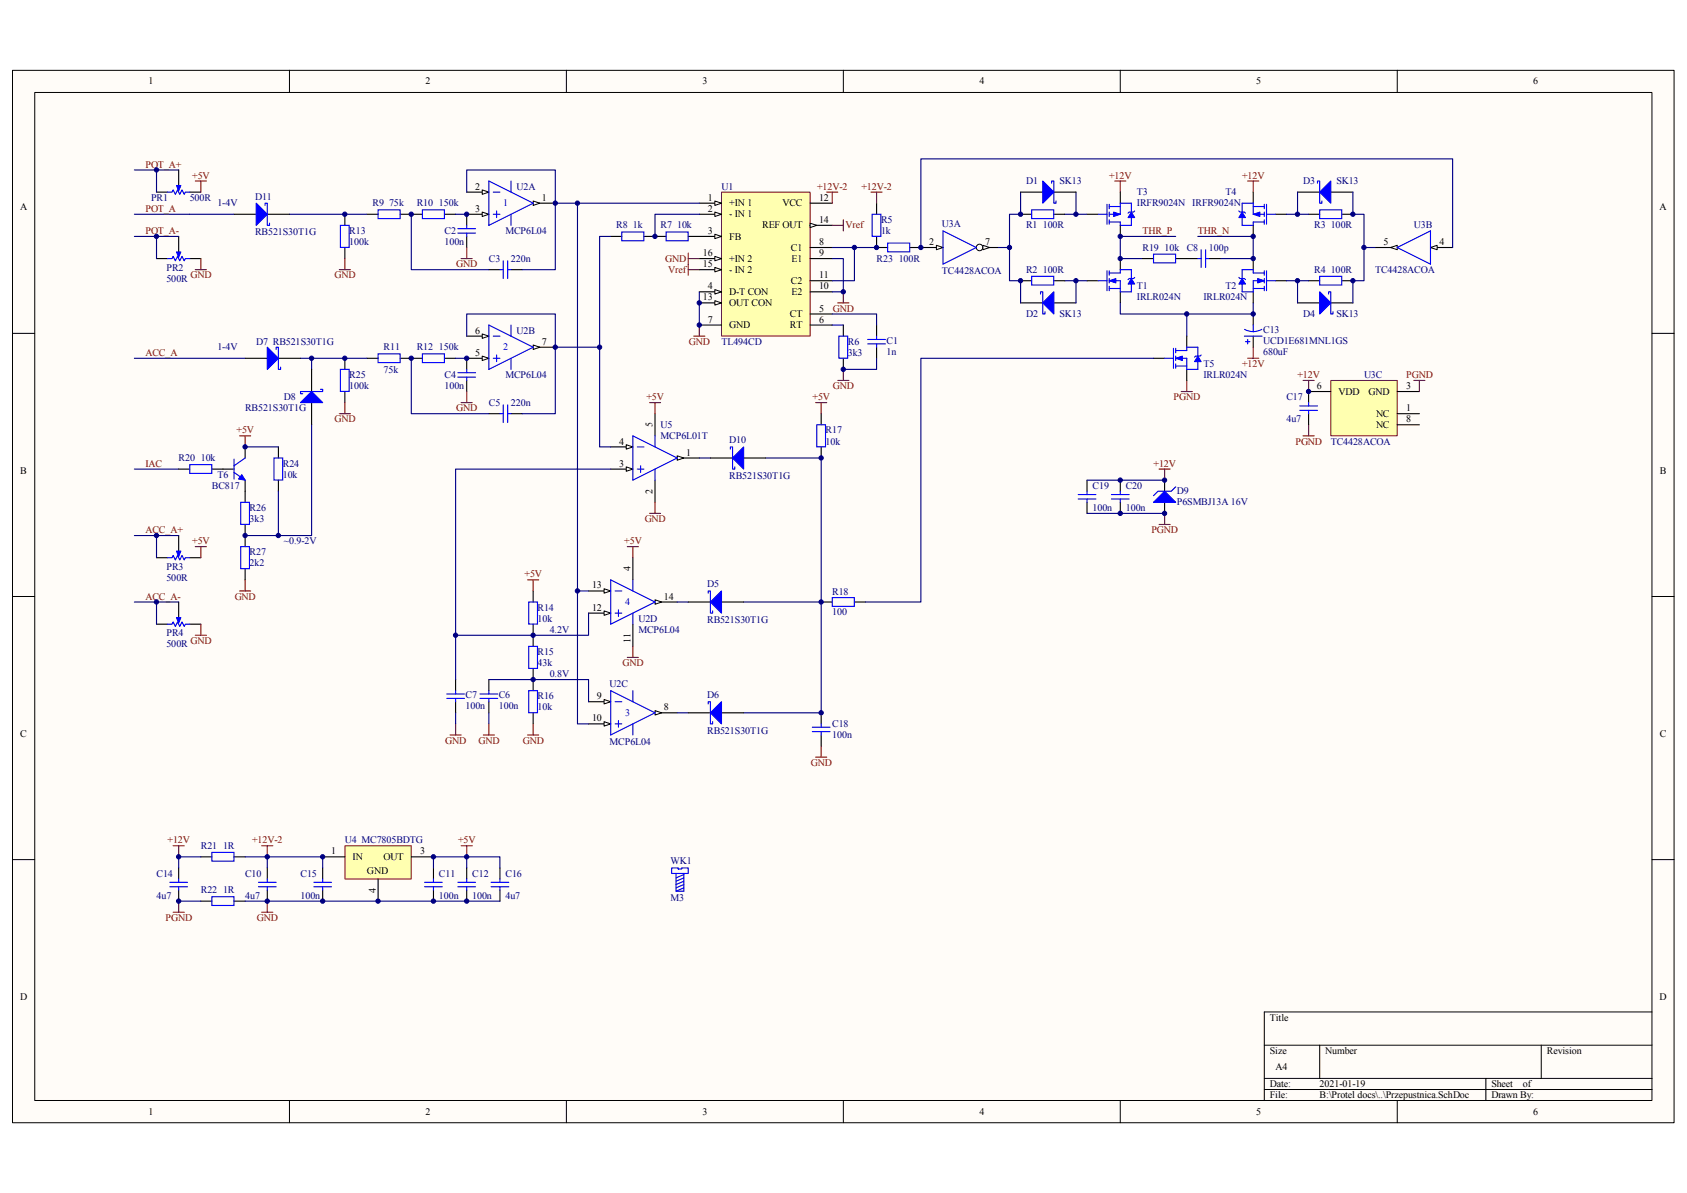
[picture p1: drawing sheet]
<svg xmlns="http://www.w3.org/2000/svg" width="297mm" height="210mm" viewBox="0 0 297 210" stroke-linecap="round" stroke-linejoin="round" font-family="sans-serif">
<path d="M2.2 12.4h292.5v185.2h-292.5z" fill-rule="evenodd" fill="#fffcf8"/>
<path d="M2.2 12.4h292.5v185.2h-292.5z" fill="none" stroke="#000" stroke-width=".18"/>
<path d="M6.1 16.3h284.7v177.4h-284.7z" fill-rule="evenodd" fill="#fffcf8"/>
<g fill="none" stroke="#000" stroke-width=".18">
<path d="M6.1 16.3h284.7v177.4h-284.7zM51 12.4v3.9M99.7 12.4v3.9M148.5 12.4v3.9M197.2 12.4v3.9M246 12.4v3.9M2.2 58.7h3.9M290.8 58.7h3.9M2.2 105h3.9M290.8 105h3.9M2.2 151.3h3.9M290.8 151.3h3.9"/>
<path d="M290.8 178.1h-68.2v15.6M51 193.7v3.9M99.7 193.7v3.9M148.5 193.7v3.9M197.2 193.7v3.9M222.6 184h68.2M222.6 189.8h68.2M222.6 191.8h68.2M232.3 184v5.8M246 193.7v3.9M261.6 189.8v3.9M271.3 184v5.8"/>
</g>
<path d="M115.3 125.5h3.9" fill="none" stroke="#000" stroke-width=".2"/>
<path d="M115.3 125.1l1.2 .4-1.2 .4z" fill="#fffcf8" stroke="#000" stroke-width=".18"/>
<path d="M103.6 127.4h3.9" fill="none" stroke="#000" stroke-width=".2"/>
<path d="M106.3 127l1.2 .4-1.2 .4z" fill="#fffcf8" stroke="#000" stroke-width=".18"/>
<path d="M103.6 123.5h3.9" fill="none" stroke="#000" stroke-width=".2"/>
<path d="M106.3 123.1l1.2 .4-1.2 .4z" fill="#fffcf8" stroke="#000" stroke-width=".18"/>
<path d="M107.5 121.6l7.8 3.9-7.8 3.9zM108.3 123.5h1.2M108.3 127.4h1.2M108.9 126.8v1.2M111.4 121.6v1.9M111.4 127.4v2" fill="none" stroke="#00f" stroke-width=".2"/>
<path d="M82.2 33.8h3.9" fill="none" stroke="#000" stroke-width=".2"/>
<path d="M84.9 33.4l1.2 .4-1.2 .4z" fill="#fffcf8" stroke="#000" stroke-width=".18"/>
<path d="M82.2 37.7h3.9" fill="none" stroke="#000" stroke-width=".2"/>
<path d="M84.9 37.3l1.2 .4-1.2 .4z" fill="#fffcf8" stroke="#000" stroke-width=".18"/>
<path d="M93.9 35.8h3.9" fill="none" stroke="#000" stroke-width=".2"/>
<path d="M93.9 35.4l1.1 .4-1.1 .4z" fill="#fffcf8" stroke="#000" stroke-width=".18"/>
<path d="M86.1 31.9l7.8 3.9-7.8 3.9zM86.8 33.8h1.2M86.8 37.7h1.2M87.4 37.1v1.2M90 31.9v1.9M90 37.7v2" fill="none" stroke="#00f" stroke-width=".2"/>
<path d="M82.2 63.1h3.9" fill="none" stroke="#000" stroke-width=".2"/>
<path d="M84.9 62.7l1.2 .4-1.2 .4z" fill="#fffcf8" stroke="#000" stroke-width=".18"/>
<path d="M82.2 59.2h3.9" fill="none" stroke="#000" stroke-width=".2"/>
<path d="M84.9 58.8l1.2 .4-1.2 .4z" fill="#fffcf8" stroke="#000" stroke-width=".18"/>
<path d="M93.9 61.1h3.9" fill="none" stroke="#000" stroke-width=".2"/>
<path d="M93.9 60.7l1.1 .4-1.1 .4z" fill="#fffcf8" stroke="#000" stroke-width=".18"/>
<path d="M86.1 57.2l7.8 3.9-7.8 3.9zM86.8 59.2h1.2M90 57.2v2M86.8 63.1h1.2M87.4 62.5v1.2M90 63.1v1.9" fill="none" stroke="#00f" stroke-width=".2"/>
<path d="M115.3 106h3.9" fill="none" stroke="#000" stroke-width=".2"/>
<path d="M115.3 105.6l1.2 .4-1.2 .4z" fill="#fffcf8" stroke="#000" stroke-width=".18"/>
<path d="M103.6 107.9h3.9" fill="none" stroke="#000" stroke-width=".2"/>
<path d="M106.3 107.5l1.2 .4-1.2 .4z" fill="#fffcf8" stroke="#000" stroke-width=".18"/>
<path d="M103.6 104h3.9" fill="none" stroke="#000" stroke-width=".2"/>
<path d="M106.3 103.6l1.2 .4-1.2 .4z" fill="#fffcf8" stroke="#000" stroke-width=".18"/>
<path d="M107.5 102.1l7.8 3.9-7.8 3.9zM108.3 104h1.2M108.3 107.9h1.2M108.9 107.3v1.2M111.4 102.1v1.9M111.4 107.9v2" fill="none" stroke="#00f" stroke-width=".2"/>
<path d="M111.4 98.2v3.9M111.4 109.9v3.9" fill="none" stroke="#000" stroke-width=".2"/>
<path d="M127 33.8h15.6v25.4h-15.6z" fill-rule="evenodd" fill="#ffffb0"/>
<path d="M127 33.8h15.6v25.4h-15.6z" fill="none" stroke="#800000" stroke-width=".18"/>
<path d="M142.6 35.8h3.9M123.1 51.4h3.9M142.6 51.4h3.9" fill="none" stroke="#000" stroke-width=".2"/>
<path d="M125.8 51l1.2 .4-1.2 .4z" fill="#fffcf8" stroke="#000" stroke-width=".18"/>
<path d="M123.1 53.3h3.9" fill="none" stroke="#000" stroke-width=".2"/>
<path d="M125.8 52.9l1.2 .4-1.2 .4z" fill="#fffcf8" stroke="#000" stroke-width=".18"/>
<path d="M123.1 47.5h3.9M142.6 57.2h3.9" fill="none" stroke="#000" stroke-width=".2"/>
<path d="M125.8 47.1l1.2 .4-1.2 .4z" fill="#fffcf8" stroke="#000" stroke-width=".18"/>
<path d="M123.1 45.5h3.9" fill="none" stroke="#000" stroke-width=".2"/>
<path d="M125.8 45.1l1.2 .4-1.2 .4z" fill="#fffcf8" stroke="#000" stroke-width=".18"/>
<path d="M123.1 35.8h3.9" fill="none" stroke="#000" stroke-width=".2"/>
<path d="M125.8 35.4l1.2 .4-1.2 .4z" fill="#fffcf8" stroke="#000" stroke-width=".18"/>
<path d="M123.1 37.7h3.9" fill="none" stroke="#000" stroke-width=".2"/>
<path d="M125.8 37.3l1.2 .4-1.2 .4z" fill="#fffcf8" stroke="#000" stroke-width=".18"/>
<path d="M123.1 41.6h3.9" fill="none" stroke="#000" stroke-width=".2"/>
<path d="M125.8 41.2l1.2 .4-1.2 .4z" fill="#fffcf8" stroke="#000" stroke-width=".18"/>
<path d="M142.6 39.7h3.9M123.1 57.2h3.9M142.6 43.6h3.9M142.6 45.5h3.9M142.6 49.4h3.9" fill="none" stroke="#000" stroke-width=".2"/>
<path d="M142.6 39.3l1.2 .4-1.2 .4z" fill="#fffcf8" stroke="#000" stroke-width=".18"/>
<g fill="none" stroke="#000" stroke-width=".2">
<path d="M179.7 37.7h1.9M185.5 37.7h2M191.4 37.7h1.9M197.2 33.8v2M197.2 39.7v1.9M220.6 33.8v2M220.6 39.7v1.9M224.5 37.7h2M228.4 33.8h3.9M230.4 37.7h1.9M234.3 33.8h3.9M236.2 37.7h2"/>
<path d="M142.6 55.3h3.9M162.1 43.6h3.9M179.7 49.4h1.9M179.7 53.3h3.9M185.5 49.4h2M185.5 53.3h3.9M191.4 49.4h1.9M197.2 45.5v2M197.2 51.4v1.9M220.6 45.5v2M220.6 51.4v1.9M224.5 49.4h2"/>
<path d="M228.4 53.3h3.9M230.4 49.4h1.9M234.3 53.3h3.9M236.2 49.4h2"/>
</g>
<g fill="none" stroke="#00f" stroke-width=".2">
<path d="M181.6 36.9h3.9v1.6h-3.9zM193.3 37.7h1.6M194.9 36v3.5M195.3 36v.7M195.3 37.3v.8M195.3 38.7v.8M195.3 36.4h1.9M199.2 37.3v-1.5h-2v1.9h-1.9M199.2 38.3v1.4h-2v-.6h-1.9M199.8 37.1l-.2 .2h-.8l-.2 .2M218.1 37.1l.2 .2h.8l.2 .2M218.7 37.3v-1.5h1.9v1.9h2"/>
<path d="M218.7 38.3v1.4h1.9v-.6h2M220.6 36.4h2M222.6 36v.7M222.6 37.3v.8M222.6 38.7v.8M223 36v3.5M223 37.7h1.5M231.9 32.3v-.4h.4v3.9h.4v-.4M232.3 36.9h3.9v1.6h-3.9zM181.6 48.6h3.9v1.6h-3.9zM183.2 51.8v-.4h.4v3.9h.4v-.4M193.3 49.4h1.6"/>
<path d="M194.9 47.7v3.5M195.3 48.1h1.9v-.6h2v1.5M195.3 49.4h1.9v2h2v-1.4M195.3 50.8h1.9M195.3 47.7v.7M195.3 49v.8M195.3 50.4v.8M199.8 48.8l-.2 .2h-.8l-.2 .2M218.1 48.8l.2 .2h.8l.2 .2M220.6 50.8h2M222.6 48.1h-2v-.6h-1.9v1.5M222.6 49.4h-2v2h-1.9v-1.4"/>
<path d="M222.6 47.7v.7M222.6 49v.8M222.6 50.4v.8M223 49.4h1.5M223 47.7v3.5M232.3 48.6h3.9v1.6h-3.9zM233.9 51.8v-.4h.4v3.9h.4v-.4"/>
</g>
<g fill="#00f" stroke="#00f" stroke-width=".18">
<path d="M195.3 49.4l1.1-.4v.8z"/>
<path d="M199.2 49l.6 1h-1.2z"/>
<path d="M221.4 49l1.2 .4-1.2 .4z"/>
<path d="M218.7 49l.6 1h-1.2z"/>
<path d="M196.1 37.3l1.1 .4-1.1 .4z"/>
<path d="M199.2 37.3l.6 1h-1.2z"/>
<path d="M220.6 37.7l1.2-.4v.8z"/>
<path d="M218.7 37.3l.6 1h-1.2z"/>
</g>
<path d="M187.5 37.7h3.9M189.4 33.8v3.9M226.5 37.7h3.9M228.4 33.8v3.9M187.5 49.4h1.9v3.9M189.4 49.4h2M207 41.6h-9.8v3.9h3.9M210.9 41.6h9.7v3.9h-5.8M226.5 49.4h3.9M228.4 49.4v3.9" fill="none" stroke="#000080" stroke-width=".2"/>
<g fill="#00f" stroke="#00f" stroke-width=".2">
<path d="M185.5 51.4v3.9l-1.9-2z"/>
<path d="M232.3 33.8l2-1.9v3.9z"/>
<path d="M232.3 51.4l2 1.9-2 2z"/>
</g>
<path d="M196.3 31.9h1.9M197.2 31.9v1.9M208 68.9h1.9M208.9 67v1.9M229.4 67h2M230.4 67v1.9" fill="none" stroke="#800000" stroke-width=".2"/>
<path d="M164.9 43.2l1.1 .4-1.1 .4z" fill="#fffcf8" stroke="#000" stroke-width=".18"/>
<path d="M171.9 43.6h3.9" fill="none" stroke="#000" stroke-width=".2"/>
<g fill="#fffcf8" stroke="#000" stroke-width=".18">
<path d="M173 43.2l1.2 .4-1.2 .4z"/>
<circle cx="172.5" cy="43.6" r=".58"/>
</g>
<path d="M166 40.6l5.9 3-5.9 2.9z" fill="none" stroke="#00f" stroke-width=".2"/>
<path d="M251.8 43.6h3.9" fill="none" stroke="#000" stroke-width=".2"/>
<path d="M251.8 43.6l1.2-.4v.8z" fill="#fffcf8" stroke="#000" stroke-width=".18"/>
<path d="M242.1 43.6h3.9" fill="none" stroke="#000" stroke-width=".2"/>
<path d="M244.8 43.6l1.2-.4v.8z" fill="#fffcf8" stroke="#000" stroke-width=".18"/>
<path d="M246 43.6l5.8-3v5.9z" fill="none" stroke="#00f" stroke-width=".2"/>
<path d="M234.3 67h11.7v9.7h-11.7z" fill-rule="evenodd" fill="#ffffb0"/>
<path d="M234.3 67h11.7v9.7h-11.7z" fill="none" stroke="#800000" stroke-width=".18"/>
<g fill="none" stroke="#000" stroke-width=".2">
<path d="M27.6 33.8h1.9M31.5 29.9v2.9M33.4 33.8h2M60.7 37.7v2M64.6 37.7h2M70.5 37.7h3.9M78.3 37.7h1.9M82.2 37.7v2M154.3 35.8v1.9M27.6 45.5h1.9M31.5 41.6v2.9M33.4 45.5h2"/>
<path d="M60.7 43.6v1.9M82.2 41.6v2M86.1 47.5h1.9M90 47.5h1.9M107.5 41.6h2M113.4 41.6h3.9M121.2 41.6h1.9M148.5 57.2v2M154.3 41.6v2M154.3 57.2v2M201.1 45.5h2M207 45.5h3.9"/>
<path d="M208.9 59.2v1.9M212.8 45.5h2M220.6 55.3v1.9M220.6 59.2v1.9M64.6 63.1h2M70.5 63.1h3.9M78.3 63.1h1.9M82.2 63.1v1.9M82.2 67v1.9M86.1 72.8h1.9M90 72.8h1.9M144.6 72.8v2"/>
<path d="M144.6 78.7v1.9M148.5 63.1v1.9M154.3 61.1v2M203.1 63.1h1.9M208.9 65v2M230.4 72.8v2M234.3 68.9h-3.9v2M246 72.8h3.9M246 74.8h3.9M246 68.9h3.9M31.5 82.6h1.9M37.3 82.6h2"/>
<path d="M191.4 84.5v2M191.4 88.4v2M197.2 84.5v2M197.2 88.4v2M80.2 119.6v2M86.1 119.6v2M93.9 104v2M93.9 109.9v3.9M93.9 117.7v3.9M144.6 106h1.9M150.4 106h2M80.2 123.5v2"/>
<path d="M86.1 123.5v2M93.9 125.5v1.9M144.6 125.5v1.9M144.6 129.4v1.9M31.5 152.8v1.9M31.5 156.7v1.9M35.4 150.8h1.9M35.4 158.6h1.9M41.2 150.8h2M41.2 158.6h2M47.1 152.8v1.9M47.1 156.7v1.9"/>
<path d="M56.8 152.8v1.9M56.8 156.7v1.9M76.3 152.8v1.9M76.3 156.7v1.9M82.2 152.8v1.9M82.2 156.7v1.9M88 152.8v1.9M88 156.7v1.9"/>
</g>
<g fill="none" stroke="#000080" stroke-width=".2">
<path d="M23.7 29.9h3.9v3.9M23.7 37.7h9.7M27.6 29.9h3.9M72.4 37.7v9.8h13.7M80.2 37.7h2M82.2 33.8v-3.9h15.6v17.6h-5.9M97.8 35.8h25.3M101.7 35.8v68.2M123.1 37.7h-7.8v3.9M179.7 33.8v3.9h-2v11.7h2v3.9M238.2 33.8v3.9h1.9v11.7h-1.9v3.9M23.7 41.6h3.9v3.9"/>
<path d="M27.6 41.6h3.9M82.2 59.2v-3.9h15.6v17.5h-5.9M107.5 41.6h-1.9v19.5h-7.8M123.1 51.4v5.8M146.5 45.5h2v5.9h-2M146.5 55.3h7.8v1.9M146.5 57.2h2M150.4 43.6v5.8h-3.9M162.1 43.6v-15.6h93.6v15.6M175.8 43.6h1.9M197.2 53.3v2h23.4v-2M208.9 55.3v3.9"/>
<path d="M240.1 43.6h2M23.7 63.1h19.5M52.9 63.1h2v1.9M72.4 63.1v9.7h13.7M80.2 63.1h2M154.3 63.1v1.9h-5.8M203.1 63.1h-41v42.9h-9.7M23.7 82.6h7.8M86.1 119.6h17.5v3.9M103.6 104h-1.9v23.4h1.9M103.6 107.9v3.9h-23.4v7.8M80.2 125.5v1.9"/>
<path d="M86.1 125.5v1.9M31.5 158.6h3.9M35.4 150.8h-3.9v2M43.2 158.6h44.8M43.2 150.8h3.9M47.1 152.8v-2h9.7v2M76.3 152.8v-2h5.9v2M82.2 150.8h5.8v2"/>
</g>
<g fill="none" stroke="#00f" stroke-width=".2">
<path d="M29.5 33.8h.8l.2-.4 .4 .8 .4-.8 .4 .8 .3-.8 .4 .8 .2-.4h.8M59.9 39.7h1.6v3.8h-1.6zM66.6 36.9h3.8v1.6h-3.8zM74.4 36.9h3.8v1.6h-3.8zM82.2 39.7v.6M153.5 37.7h1.6v3.9h-1.6zM29.5 45.5h.8l.2-.4 .4 .8 .4-.8 .4 .8 .3-.8 .4 .8 .2-.4h.8M80.6 41h3.1M80.6 40.3h3.1M82.2 41v.6M88 47.5h.6M88.6 45.9v3.1"/>
<path d="M89.4 45.9v3.1M89.4 47.5h.6M109.5 40.8h3.8v1.6h-3.8zM117.3 40.8h3.8v1.6h-3.8zM147.7 59.2h1.5v3.9h-1.5zM152.8 59.8h3.1M154.3 59.2v.6M203.1 44.7h3.9v1.6h-3.9zM210.9 45.5h.6M211.5 44v3.1M212.2 44v3.1M212.2 45.5h.6"/>
<path d="M219.1 59.2h3.1M219.7 59.8v.7M220.6 57.2v1.2M222.1 58l-.7 .3-.7 .1-.9-.1-.7-.3M66.6 62.3h3.8v1.5h-3.8zM74.4 62.3h3.8v1.5h-3.8zM80.6 65.6h3.1M80.6 66.4h3.1M82.2 65v.6M82.2 66.4v.6M88 72.8h.6M88.6 71.3v3.1"/>
<path d="M89.4 71.3v3.1M89.4 72.8h.6M143.8 74.8h1.5v3.9h-1.5zM152.8 60.5h3.1M154.3 60.5v.6M205 63.1h1.6M206.6 61.3v3.5M207 61.7h1.9v-.6h2v1.6M207 63.1h1.9v1.9h2v-1.3M207 64.4h1.9M207 61.3v.8M207 62.7v.8"/>
<path d="M207 64v.8M211.5 62.5l-.2 .2h-.8l-.2 .2M219.3 60.1h.7M228.8 71.5h3.1M228.8 72.2h3.1M230.4 70.9v.6M230.4 72.2v.6M33.4 81.8h3.9v1.5h-3.9zM189.8 87.1h3.1M189.8 87.8h3.1M191.4 86.5v.6M191.4 87.8v.6"/>
<path d="M195.7 87.1h3.1M195.7 87.8h3.1M197.2 86.5v.6M197.2 87.8v.6M93.1 106h1.5v3.9h-1.5zM93.1 113.8h1.5v3.9h-1.5zM146.5 105.2h3.9v1.5h-3.9zM78.7 122.9h3.1M78.7 122.2h3.1M80.2 121.6v.6M80.2 122.9v.6M84.5 122.9h3.1"/>
<path d="M84.5 122.2h3.1M86.1 121.6v.6M86.1 122.9v.6M93.1 121.6h1.5v3.9h-1.5zM143 128h3.1M143 128.8h3.1M144.6 127.4v.6M144.6 128.8v.6M29.9 155.3h3.1M29.9 156.1h3.1M31.5 154.7v.6M31.5 156.1v.6"/>
<path d="M37.3 150h3.9v1.6h-3.9zM37.3 157.8h3.9v1.6h-3.9zM45.5 155.3h3.1M45.5 156.1h3.1M47.1 154.7v.6M47.1 156.1v.6M55.2 155.3h3.2M55.2 156.1h3.2M56.8 154.7v.6M56.8 156.1v.6M74.8 155.3h3.1M74.8 156.1h3.1"/>
<path d="M76.3 154.7v.6M76.3 156.1v.6M80.6 155.3h3.1M80.6 156.1h3.1M82.2 154.7v.6M82.2 156.1v.6M86.5 155.3h3.1M86.5 156.1h3.1M88 154.7v.6M88 156.1v.6"/>
</g>
<g fill="none" stroke="#800000" stroke-width=".2">
<path d="M34.4 31.9h1.9M35.4 31.9v1.9M145.5 33.8h2M146.5 33.8v2M146.5 39.7h2M148.5 38.7v1.9M153.3 33.8h2M154.3 33.8v2M219.7 31.9h1.9M220.6 31.9v1.9M34.4 47.5h1.9M35.4 45.5v2"/>
<path d="M59.7 47.5h2M60.7 45.5v2M81.2 45.5h1.9M82.2 43.6v1.9M121.2 44.5v3.9M121.2 45.5h1.9M121.2 47.5h1.9M122.1 59.2h2M123.1 57.2v2M147.5 53.3h1.9M148.5 51.4v1.9M81.2 70.9h1.9"/>
<path d="M82.2 68.9v2M143.6 70.9h1.9M144.6 70.9v1.9M147.5 67h1.9M148.5 65v2M229.4 76.7h2M230.4 74.8v1.9M248.9 67h2M249.9 67v1.9M110.4 96.2h2M111.4 96.2v2M204.1 82.6h1.9"/>
<path d="M204.1 92.3h1.9M205 82.6v1.9M205 90.4v1.9M92.9 102.1h1.9M93.9 102.1v1.9M110.4 115.7h2M111.4 113.8v1.9M79.2 129.4h2M80.2 127.4v2M85.1 129.4h1.9M86.1 127.4v2M92.9 129.4h1.9"/>
<path d="M93.9 127.4v2M143.6 133.3h1.9M144.6 131.3v2M30.5 148.9h1.9M31.5 148.9v1.9M31.5 158.6v2M46.1 148.9h1.9M47.1 148.9v1.9M47.1 158.6v2M81.2 148.9h1.9M82.2 148.9v1.9M30.5 160.6h1.9"/>
<path d="M46.1 160.6h1.9"/>
</g>
<g fill="#00f" stroke="#00f" stroke-width=".18">
<path d="M31.1 32.6h.7l-.3 1z"/>
<path d="M31.1 44.3h.7l-.3 1z"/>
<path d="M207 63.1l1.2-.4v.8z"/>
<path d="M210.9 62.7l.6 1h-1.2z"/>
</g>
<path d="M60.7 148.9h11.7v5.8h-11.7z" fill-rule="evenodd" fill="#ffffb0"/>
<path d="M60.7 148.9h11.7v5.8h-11.7z" fill="none" stroke="#800000" stroke-width=".18"/>
<g fill="none" stroke="#000" stroke-width=".2">
<path d="M179.7 33.8h3.9M185.5 33.8h3.9M154.3 43.6h2M160.2 43.6h1.9M49 78.7v1.9M60.7 63.1v1.9M60.7 68.9v2M115.3 72.8v3.9M43.2 86.5v1.9M43.2 92.3v2M49 84.5v2M107.5 82.6h3.9"/>
<path d="M205 84.5v2M205 88.4v2M56.8 150.8h3.9M66.6 154.7v3.9M72.4 150.8h3.9"/>
</g>
<g fill="#00f" stroke="#00f" stroke-width=".2">
<path d="M183.6 31.9l1.9 1.9-1.9 2z"/>
<path d="M205 86.5l2 1.9h-3.9z"/>
</g>
<g fill="none" stroke="#00f" stroke-width=".2">
<path d="M185.1 32.3v-.4h.4v3.9h.4v-.4M156.3 42.8h3.9v1.5h-3.9zM59.9 65h1.6v3.9h-1.6zM42.4 88.4h1.5v3.9h-1.5zM48.2 80.6h1.6v3.9h-1.6zM207 85.7l-.8 .8h-2.3l-.8 .8M118.2 152.8h1.2v.2h.6v-.2h1.2v1h-3zM119 153.8v3.1h1.4v-3.1M120.4 153.9l-1.4 .6M120.4 154.5l-1.4 .6M120.4 155.1l-1.4 .6M120.4 155.7l-1.4 .6"/>
<path d="M120.4 156.3l-1.4 .6"/>
</g>
<path d="M51 37.7h13.6M146.5 43.6h7.8M54.9 63.1h9.7M191.4 84.5h13.6M191.4 90.4h13.6" fill="none" stroke="#000080" stroke-width=".2"/>
<path d="M59.7 72.8h2M60.7 70.9v1.9M219.7 63.1h1.9M220.6 61.1v2M42.2 104h1.9M43.2 102.1v1.9" fill="none" stroke="#800000" stroke-width=".2"/>
<path d="M110.2 82.2l1.2 .4-1.2 .4z" fill="#fffcf8" stroke="#000" stroke-width=".18"/>
<path d="M107.5 78.7h3.9" fill="none" stroke="#000" stroke-width=".2"/>
<path d="M110.2 78.3l1.2 .4-1.2 .4z" fill="#fffcf8" stroke="#000" stroke-width=".18"/>
<path d="M115.3 84.5v3.9M119.2 80.6h3.9" fill="none" stroke="#000" stroke-width=".2"/>
<path d="M119.2 80.2l1.2 .4-1.2 .4z" fill="#fffcf8" stroke="#000" stroke-width=".18"/>
<g fill="none" stroke="#00f" stroke-width=".2">
<path d="M46.7 36.2v-.4h.4v3.9h.3v-.4M48.6 61.5v-.4h.4v3.9h.4v-.4M56.4 68.5h.4v.4h-3.9v.4h.4M111.4 76.7l7.8 3.9-7.8 3.9zM112.2 78.7h1.2M115.3 76.7v2M128.6 79.1v-.4h.4v3.9h.4v-.4M29.5 98.2h.8l.2-.4 .4 .8 .4-.8 .4 .8 .3-.8 .4 .8 .2-.4h.8M41.2 83.2l2 1.3M41.2 80.8v3.5M42.4 96.2h1.5v3.9h-1.5zM43.2 80.6l-2 1.4"/>
<path d="M112.2 82.6h1.2M112.8 82v1.2M115.3 82.6v1.9M29.5 109.9h.8l.2-.4 .4 .8 .4-.8 .4 .8 .3-.8 .4 .8 .2-.4h.8M124.7 104.4v-.4h.4v3.9h.4v-.4M124.7 123.9v-.4h.4v3.9h.4v-.4"/>
</g>
<path d="M42.2 76.7h1.9M43.2 76.7v2M114.3 70.9h2M115.3 70.9v1.9M34.4 96.2h1.9M35.4 96.2v2M114.3 90.4h2M115.3 88.4v2M34.4 111.8h1.9M35.4 109.9v1.9" fill="none" stroke="#800000" stroke-width=".2"/>
<g fill="none" stroke="#000080" stroke-width=".2">
<path d="M33.4 37.7h7.8M43.2 78.7h5.8M54.9 74.8v19.5h-5.9M105.6 61.1v17.6h1.9M23.7 94.3h3.9v3.9M27.6 94.3h3.9M49 86.5v7.8h-5.8M107.5 82.6h-27.3v29.2M123.1 80.6h2M134.8 80.6h9.8v25.4h-13.7M23.7 106h3.9v3.9M27.6 106h3.9"/>
<path d="M119.2 106h2M144.6 106v19.5h-13.7M119.2 125.5h2"/>
</g>
<g fill="none" stroke="#000" stroke-width=".2">
<path d="M41.2 37.7h3.9M47.1 37.7h3.9M43.2 63.1h3.9M43.2 78.7v1.9M49 63.1h3.9M54.9 65v3.9M54.9 70.9v3.9M27.6 98.2h1.9M31.5 94.3v2.9M33.4 98.2h2M39.3 82.6h1.9M43.2 84.5v2"/>
<path d="M43.2 94.3v1.9M125.1 80.6h3.9M130.9 80.6h3.9M27.6 109.9h1.9M31.5 106v2.9M33.4 109.9h2M43.2 100.1v2M121.2 106h3.9M127 106h3.9M121.2 125.5h3.9M127 125.5h3.9"/>
</g>
<g fill="#00f" stroke="#00f" stroke-width=".2">
<path d="M127 104v3.9l-1.9-1.9z"/>
<path d="M127 123.5v3.9l-1.9-1.9z"/>
<path d="M47.1 61.1l1.9 2-1.9 1.9z"/>
<path d="M54.9 68.9l1.9 2h-3.9z"/>
<path d="M130.9 78.7v3.9l-1.9-2z"/>
<path d="M45.1 35.8l2 1.9-2 2z"/>
</g>
<g fill="#00f" stroke="#00f" stroke-width=".18">
<path d="M31.1 108.7h.7l-.3 1z"/>
<path d="M31.1 97h.7l-.3 1z"/>
<path d="M42.6 83.5l.6 1-1.2-.2z"/>
</g>
<g fill="#000080" stroke="#000080" stroke-width=".18">
<circle cx="27.5" cy="106" r=".38"/>
<circle cx="27.5" cy="94.3" r=".38"/>
<circle cx="27.5" cy="41.6" r=".38"/>
<circle cx="27.5" cy="29.9" r=".38"/>
<circle cx="31.4" cy="158.6" r=".38"/>
<circle cx="31.4" cy="150.8" r=".38"/>
<circle cx="43.1" cy="94.3" r=".38"/>
<circle cx="43.1" cy="78.7" r=".38"/>
<circle cx="47" cy="158.6" r=".38"/>
<circle cx="47" cy="150.8" r=".38"/>
<circle cx="49" cy="94.3" r=".38"/>
<circle cx="54.8" cy="63.1" r=".38"/>
<circle cx="56.8" cy="158.6" r=".38"/>
<circle cx="56.8" cy="150.8" r=".38"/>
<circle cx="60.7" cy="63.1" r=".38"/>
<circle cx="60.7" cy="37.7" r=".38"/>
<circle cx="66.6" cy="158.6" r=".38"/>
<circle cx="72.4" cy="63.1" r=".38"/>
<circle cx="72.4" cy="37.7" r=".38"/>
<circle cx="76.3" cy="158.6" r=".38"/>
<circle cx="76.3" cy="150.8" r=".38"/>
<circle cx="80.2" cy="111.8" r=".38"/>
<circle cx="82.2" cy="158.6" r=".38"/>
<circle cx="82.2" cy="150.8" r=".38"/>
<circle cx="82.2" cy="63.1" r=".38"/>
<circle cx="82.2" cy="37.7" r=".38"/>
<circle cx="93.9" cy="119.6" r=".38"/>
<circle cx="93.9" cy="111.8" r=".38"/>
<circle cx="97.8" cy="61.1" r=".38"/>
<circle cx="97.8" cy="35.8" r=".38"/>
<circle cx="101.7" cy="104" r=".38"/>
<circle cx="101.7" cy="35.8" r=".38"/>
<circle cx="105.6" cy="61.1" r=".38"/>
<circle cx="115.3" cy="41.6" r=".38"/>
<circle cx="123.1" cy="57.2" r=".38"/>
<circle cx="123.1" cy="53.3" r=".38"/>
<circle cx="144.6" cy="125.5" r=".38"/>
<circle cx="144.6" cy="106" r=".38"/>
<circle cx="144.6" cy="80.6" r=".38"/>
<circle cx="148.5" cy="65" r=".38"/>
<circle cx="148.5" cy="51.4" r=".38"/>
<circle cx="150.4" cy="43.6" r=".38"/>
<circle cx="154.3" cy="43.6" r=".38"/>
<circle cx="162.1" cy="43.6" r=".38"/>
<circle cx="177.7" cy="43.6" r=".38"/>
<circle cx="179.7" cy="49.4" r=".38"/>
<circle cx="179.7" cy="37.7" r=".38"/>
<circle cx="189.4" cy="49.4" r=".38"/>
<circle cx="189.4" cy="37.7" r=".38"/>
<circle cx="197.2" cy="90.4" r=".38"/>
<circle cx="197.2" cy="84.5" r=".38"/>
<circle cx="197.2" cy="45.5" r=".38"/>
<circle cx="197.2" cy="41.6" r=".38"/>
<circle cx="205" cy="90.4" r=".38"/>
<circle cx="205" cy="84.5" r=".38"/>
<circle cx="208.9" cy="55.3" r=".38"/>
<circle cx="220.6" cy="55.3" r=".38"/>
<circle cx="220.6" cy="45.5" r=".38"/>
<circle cx="220.6" cy="41.6" r=".38"/>
<circle cx="228.4" cy="49.4" r=".38"/>
<circle cx="228.4" cy="37.7" r=".38"/>
<circle cx="230.4" cy="68.9" r=".38"/>
<circle cx="238.2" cy="49.4" r=".38"/>
<circle cx="238.2" cy="37.7" r=".38"/>
<circle cx="240.1" cy="43.6" r=".38"/>
</g>
<g font-size="1.8">
<text x="26.2" y="14.9">1</text>
<text x="74.9" y="14.9">2</text>
<text x="123.7" y="14.9">3</text>
<text x="172.4" y="14.9">4</text>
<text x="221.2" y="14.9">5</text>
<text x="269.9" y="14.9">6</text>
<text x="83.7" y="33.4">2</text>
<text x="95.4" y="35.3">1</text>
<text x="124.6" y="35.3">1</text>
<text x="144.2" y="35.3">12</text>
<text x="3.6" y="37">A</text>
<text x="83.7" y="37.3">3</text>
<text x="124.6" y="37.3">2</text>
<text x="124.6" y="41.2">3</text>
<text x="128.4" y="36.3">+IN 1</text>
<text x="128.4" y="38.3">- IN 1</text>
<text x="134.2" y="40.2">REF OUT</text>
<text x="137.8" y="36.3">VCC</text>
<text x="144.2" y="39.2">14</text>
<text x="292.2" y="37">A</text>
<text x="123.7" y="47.1">15</text>
<text x="123.7" y="45.1">16</text>
<text x="128.4" y="46.1">+IN 2</text>
<text x="128.4" y="42.2">FB</text>
<text x="139.3" y="44.1">C1</text>
<text x="139.3" y="46.1">E1</text>
<text x="144.2" y="43.1">8</text>
<text x="144.2" y="45.1">9</text>
<text x="163.6" y="43.1">2</text>
<text x="173.4" y="43.1">7</text>
<text x="243.6" y="43.1">5</text>
<text x="253.4" y="43.1">4</text>
<text x="123.7" y="52.9">13</text>
<text x="124.6" y="50.9">4</text>
<text x="128.4" y="51.9">D-T CON</text>
<text x="128.4" y="53.9">OUT CON</text>
<text x="128.4" y="48">- IN 2</text>
<text x="139.3" y="50">C2</text>
<text x="139.3" y="51.9">E2</text>
<text x="144.2" y="50.9">10</text>
<text x="144.2" y="49">11</text>
<text x="83.7" y="58.7">6</text>
<text x="124.6" y="56.8">7</text>
<text x="128.4" y="57.8">GND</text>
<text x="139" y="57.8">RT</text>
<text x="139" y="55.8">CT</text>
<text x="144.2" y="56.8">6</text>
<text x="144.2" y="54.8">5</text>
<text x="83.7" y="62.7">5</text>
<text x="95.4" y="60.7">7</text>
<text x="231.9" y="68.5">6</text>
<text x="235.6" y="69.5">VDD</text>
<text x="240.9" y="69.5">GND</text>
<text x="247.5" y="68.5">3</text>
<text x="114.9" y="75.2" transform="rotate(-90 114.9 75.2)">5</text>
<text x="242.3" y="73.4">NC</text>
<text x="242.3" y="75.3">NC</text>
<text x="247.5" y="72.4">1</text>
<text x="247.5" y="74.3">8</text>
<text x="3.6" y="83.4">B</text>
<text x="109" y="82.1">3</text>
<text x="109" y="78.3">4</text>
<text x="120.8" y="80.2">1</text>
<text x="292.2" y="83.4">B</text>
<text x="114.9" y="87" transform="rotate(-90 114.9 87)">2</text>
<text x="111" y="100.5" transform="rotate(-90 111 100.5)">4</text>
<text x="104.2" y="107.5">12</text>
<text x="104.2" y="103.6">13</text>
<text x="116.9" y="105.6">14</text>
<text x="111" y="113.2" transform="rotate(-90 111 113.2)">11</text>
<text x="105.1" y="123.1">9</text>
<text x="116.9" y="125.1">8</text>
<text x="3.6" y="129.7">C</text>
<text x="104.2" y="127">10</text>
<text x="292.2" y="129.7">C</text>
<text x="58.3" y="150.4">1</text>
<text x="62.1" y="151.4">IN</text>
<text x="64.6" y="153.9">GND</text>
<text x="67.5" y="151.4">OUT</text>
<text x="74" y="150.4">3</text>
<text x="66.1" y="157.2" transform="rotate(-90 66.1 157.2)">4</text>
<text x="3.6" y="176">D</text>
<text x="223.6" y="179.7">Title</text>
<text x="292.2" y="176">D</text>
<text x="223.6" y="185.5">Size</text>
<text x="233.3" y="185.5">Number</text>
<text x="272.3" y="185.5">Revision</text>
<text x="223.6" y="191.3">Date:</text>
<text x="224.5" y="188.4">A4</text>
<text x="232.3" y="191.3">2021-01-19</text>
<text x="262.6" y="191.3">Sheet</text>
<text x="268.1" y="191.3">of</text>
<text x="26.2" y="196.2">1</text>
<text x="74.9" y="196.2">2</text>
<text x="123.7" y="196.2">3</text>
<text x="172.4" y="196.2">4</text>
<text x="221.2" y="196.2">5</text>
<text x="223.6" y="193.3">File:</text>
<text x="232.3" y="193.3">B:\Protel docs\..\Przepustnica.SchDoc</text>
<text x="262.6" y="193.3">Drawn By:</text>
<text x="269.9" y="196.2">6</text>
</g>
<g font-size="1.8" fill="#800000">
<text x="25.6" y="29.5">POT_A+</text>
<text x="33.8" y="31.4">+5V</text>
<text x="143.8" y="33.4">+12V-2</text>
<text x="151.7" y="33.4">+12V-2</text>
<text x="195.3" y="31.4">+12V</text>
<text x="218.7" y="31.4">+12V</text>
<text x="25.6" y="37.3">POT_A</text>
<text x="25.6" y="41.2">POT_A-</text>
<text x="148.9" y="40.2">Vref</text>
<text x="201.1" y="41.2">THR_P</text>
<text x="210.9" y="41.2">THR_N</text>
<text x="80.3" y="47.1">GND</text>
<text x="117.1" y="46.1">GND</text>
<text x="33.5" y="49">GND</text>
<text x="58.9" y="49">GND</text>
<text x="117.6" y="48">Vref</text>
<text x="146.6" y="54.8">GND</text>
<text x="25.6" y="62.7">ACC_A</text>
<text x="121.3" y="60.7">GND</text>
<text x="218.7" y="64.6">+12V</text>
<text x="113.8" y="70.4">+5V</text>
<text x="143" y="70.4">+5V</text>
<text x="146.6" y="68.5">GND</text>
<text x="206.6" y="70.4">PGND</text>
<text x="228.4" y="66.5">+12V</text>
<text x="247.6" y="66.5">PGND</text>
<text x="41.6" y="76.3">+5V</text>
<text x="58.9" y="74.3">GND</text>
<text x="80.3" y="72.4">GND</text>
<text x="25.6" y="82.1">IAC</text>
<text x="203.1" y="82.1">+12V</text>
<text x="228.1" y="78.3">PGND</text>
<text x="25.6" y="93.9">ACC_A+</text>
<text x="33.8" y="95.8">+5V</text>
<text x="109.9" y="95.8">+5V</text>
<text x="113.5" y="91.9">GND</text>
<text x="202.7" y="93.9">PGND</text>
<text x="92.4" y="101.6">+5V</text>
<text x="25.6" y="105.6">ACC_A-</text>
<text x="41.3" y="105.6">GND</text>
<text x="33.5" y="113.3">GND</text>
<text x="109.6" y="117.2">GND</text>
<text x="78.4" y="130.9">GND</text>
<text x="84.2" y="130.9">GND</text>
<text x="92" y="130.9">GND</text>
<text x="142.7" y="134.8">GND</text>
<text x="29.5" y="148.5">+12V</text>
<text x="44.4" y="148.5">+12V-2</text>
<text x="80.6" y="148.5">+5V</text>
<text x="29.1" y="162.1">PGND</text>
<text x="45.2" y="162.1">GND</text>
</g>
<g font-size="1.8" fill="#000080">
<text x="26.6" y="35.3">PR1</text>
<text x="33.4" y="35.3">500R</text>
<text x="44.9" y="35.2">D11</text>
<text x="90.9" y="33.4">U2A</text>
<text x="127" y="33.4">U1</text>
<text x="180.7" y="32.4">D1</text>
<text x="186.5" y="32.4">SK13</text>
<text x="200.2" y="34.4">T3</text>
<text x="215.8" y="34.4">T4</text>
<text x="229.4" y="32.4">D3</text>
<text x="235.3" y="32.4">SK13</text>
<text x="38.3" y="36.3">1-4V</text>
<text x="44.9" y="41.4">RB521S30T1G</text>
<text x="61.5" y="41.2">R13</text>
<text x="65.6" y="36.3">R9</text>
<text x="68.5" y="36.3">75k</text>
<text x="73.4" y="36.3">R10</text>
<text x="77.3" y="36.3">150k</text>
<text x="78.3" y="41.2">C2</text>
<text x="89" y="41.2">MCP6L04</text>
<text x="108.5" y="40.2">R8</text>
<text x="111.4" y="40.2">1k</text>
<text x="116.3" y="40.2">R7</text>
<text x="119.2" y="40.2">10k</text>
<text x="155.1" y="41.2">1k</text>
<text x="155.1" y="39.2">R5</text>
<text x="165.8" y="40">U3A</text>
<text x="180.7" y="40.2">R1</text>
<text x="183.6" y="40.2">100R</text>
<text x="200.2" y="36.3">IRFR9024N IRFR9024N</text>
<text x="231.4" y="40.2">R3</text>
<text x="234.3" y="40.2">100R</text>
<text x="248.9" y="40.2">U3B</text>
<text x="29.3" y="47.6">PR2</text>
<text x="61.5" y="43.1">100k</text>
<text x="78.3" y="43.1">100n</text>
<text x="86.1" y="46.1">C3</text>
<text x="90" y="46.1">220n</text>
<text x="154.3" y="46.1">R23</text>
<text x="158.2" y="46.1">100R</text>
<text x="201.1" y="44.1">R19</text>
<text x="205" y="44.1">10k</text>
<text x="208.9" y="44.1">C8</text>
<text x="212.8" y="44.1">100p</text>
<text x="29.3" y="49.6">500R</text>
<text x="165.8" y="48.2">TC4428ACOA</text>
<text x="180.7" y="48">R2</text>
<text x="183.6" y="48">100R</text>
<text x="200.2" y="50.9">T1</text>
<text x="200.2" y="52.9">IRLR024N</text>
<text x="211.9" y="52.9">IRLR024N</text>
<text x="215.8" y="50.9">T2</text>
<text x="231.4" y="48">R4</text>
<text x="234.3" y="48">100R</text>
<text x="242.1" y="48">TC4428ACOA</text>
<text x="90.9" y="58.7">U2B</text>
<text x="180.7" y="55.8">D2</text>
<text x="186.5" y="55.8">SK13</text>
<text x="222.4" y="58.5">C13</text>
<text x="229.4" y="55.8">D4</text>
<text x="235.3" y="55.8">SK13</text>
<text x="38.3" y="61.7">1-4V</text>
<text x="45.1" y="60.7">D7 RB521S30T1G</text>
<text x="67.5" y="65.6">75k</text>
<text x="67.5" y="61.7">R11</text>
<text x="73.4" y="61.7">R12</text>
<text x="77.3" y="61.7">150k</text>
<text x="127" y="60.7">TL494CD</text>
<text x="149.2" y="62.7">3k3</text>
<text x="149.2" y="60.7">R6</text>
<text x="156.1" y="62.4">1n</text>
<text x="156.1" y="60.5">C1</text>
<text x="211.9" y="64.6">T5</text>
<text x="222.4" y="62.4">680uF</text>
<text x="222.4" y="60.5">UCD1E681MNL1GS</text>
<text x="50" y="70.4">D8</text>
<text x="61.5" y="68.5">100k</text>
<text x="61.5" y="66.5">R25</text>
<text x="78.3" y="68.5">100n</text>
<text x="78.3" y="66.5">C4</text>
<text x="86.1" y="71.4">C5</text>
<text x="89" y="66.5">MCP6L04</text>
<text x="90" y="71.4">220n</text>
<text x="211.9" y="66.5">IRLR024N</text>
<text x="226.5" y="70.4">C17</text>
<text x="240.1" y="66.5">U3C</text>
<text x="43.2" y="72.4">RB521S30T1G</text>
<text x="116.3" y="75.3">U5</text>
<text x="116.3" y="77.3">MCP6L01T</text>
<text x="145.4" y="76.3">R17</text>
<text x="226.5" y="74.3">4u7</text>
<text x="31.5" y="81.2">R20</text>
<text x="35.3" y="81.2">10k</text>
<text x="49.8" y="82.1">R24</text>
<text x="128.4" y="78.1">D10</text>
<text x="145.4" y="78.3">10k</text>
<text x="234.3" y="78.3">TC4428ACOA</text>
<text x="37.3" y="86">BC817</text>
<text x="38.3" y="84.1">T6</text>
<text x="43.9" y="90">R26</text>
<text x="49.8" y="84.1">10k</text>
<text x="128.4" y="84.3">RB521S30T1G</text>
<text x="192.4" y="90">100n</text>
<text x="192.4" y="86">C19</text>
<text x="198.2" y="90">100n</text>
<text x="198.2" y="86">C20</text>
<text x="207.2" y="87">D9</text>
<text x="207.2" y="89">P6SMBJ13A 16V</text>
<text x="43.9" y="91.9">3k3</text>
<text x="50" y="95.8">~0.9-2V</text>
<text x="29.3" y="100.3">PR3</text>
<text x="43.9" y="99.7">2k2</text>
<text x="43.9" y="97.7">R27</text>
<text x="29.3" y="102.2">500R</text>
<text x="94.6" y="107.5">R14</text>
<text x="124.5" y="103.4">D5</text>
<text x="146.5" y="104.8">R18</text>
<text x="29.3" y="112">PR4</text>
<text x="29.3" y="113.9">500R</text>
<text x="94.6" y="109.5">10k</text>
<text x="96.8" y="111.4">4.2V</text>
<text x="112.4" y="109.5">U2D</text>
<text x="112.4" y="111.4">MCP6L04</text>
<text x="124.5" y="109.6">RB521S30T1G</text>
<text x="146.5" y="108.3">100</text>
<text x="94.6" y="117.2">43k</text>
<text x="94.6" y="115.3">R15</text>
<text x="96.8" y="119.2">0.8V</text>
<text x="82" y="124.9">100n</text>
<text x="82" y="122.9">C7</text>
<text x="87.8" y="124.9">100n</text>
<text x="87.8" y="122.9">C6</text>
<text x="94.6" y="125.1">10k</text>
<text x="94.6" y="123.1">R16</text>
<text x="107.3" y="120.9">U2C</text>
<text x="124.5" y="122.9">D6</text>
<text x="107.3" y="131.1">MCP6L04</text>
<text x="124.5" y="129.1">RB521S30T1G</text>
<text x="146.5" y="129.9">100n</text>
<text x="146.5" y="128">C18</text>
<text x="35.3" y="149.4">R21</text>
<text x="39.3" y="149.4">1R</text>
<text x="60.7" y="148.5">U4 MC7805BDTG</text>
<text x="27.6" y="154.3">C14</text>
<text x="43.2" y="154.3">C10</text>
<text x="52.9" y="154.3">C15</text>
<text x="77.3" y="154.3">C11</text>
<text x="83.1" y="154.3">C12</text>
<text x="89" y="154.3">C16</text>
<text x="118" y="152.2">WK1</text>
<text x="27.6" y="158.2">4u7</text>
<text x="35.3" y="157.2">R22</text>
<text x="39.3" y="157.2">1R</text>
<text x="43.2" y="158.2">4u7</text>
<text x="52.9" y="158.2">100n</text>
<text x="77.3" y="158.2">100n</text>
<text x="83.1" y="158.2">100n</text>
<text x="89" y="158.2">4u7</text>
<text x="118" y="158.6">M3</text>
</g>
<g font-size="1.8" fill="#00f">
<text x="88.6" y="36.3">1</text>
<text x="88.6" y="61.7">2</text>
<text x="110" y="106.5">4</text>
<text x="110" y="126">3</text>
</g>
</svg>
